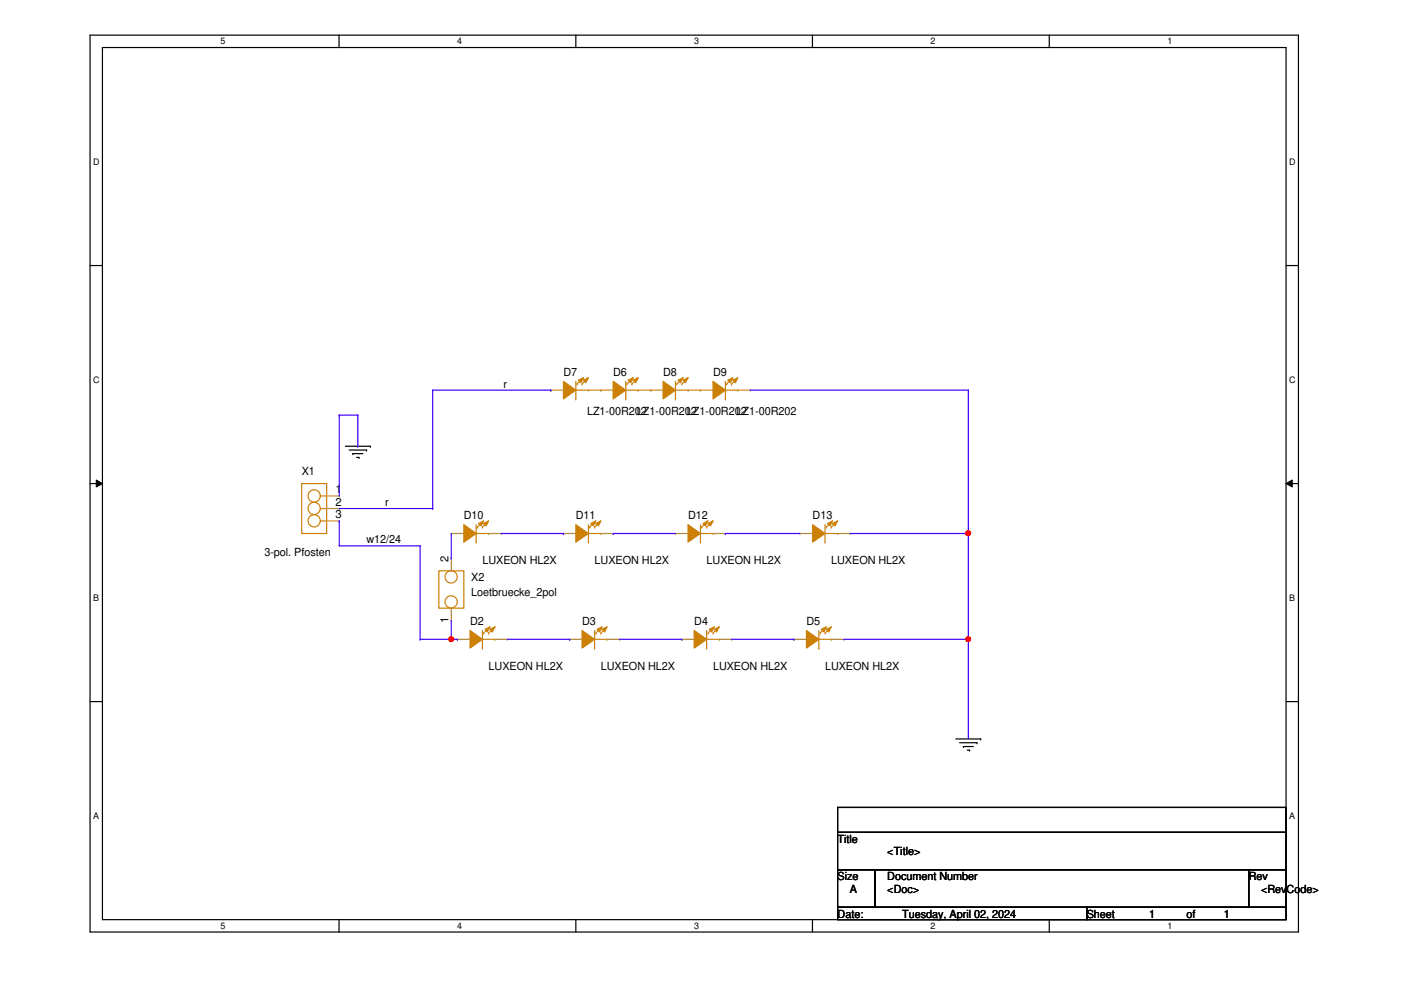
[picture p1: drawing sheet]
<svg xmlns="http://www.w3.org/2000/svg" width="297mm" height="210mm" viewBox="0 0 297 210" stroke-linecap="round" stroke-linejoin="round" font-family="sans-serif">
<path d="M19.1 7.5h256.2v190.1h-256.2zM21.7 10.1h251v184.9h-251z" fill="none" stroke="#000" stroke-width=".25"/>
<g fill="#fff">
<path d="M46.8 7.7h1v2.1h-1z"/>
<path d="M46.8 195.2h1v2.2h-1z"/>
</g>
<path d="M71.9 7.5v2.6M71.9 195v2.6" fill="none" stroke="#000" stroke-width=".25"/>
<g fill="#fff">
<path d="M96.9 7.7h1.1v2.1h-1.1z"/>
<path d="M96.9 195.2h1.1v2.2h-1.1z"/>
</g>
<path d="M122.1 7.5v2.6M122.1 195v2.6" fill="none" stroke="#000" stroke-width=".25"/>
<g fill="#fff">
<path d="M147.2 7.7h1v2.1h-1z"/>
<path d="M147.2 195.2h1v2.2h-1z"/>
</g>
<path d="M172.3 7.5v2.6M172.3 195v2.6" fill="none" stroke="#000" stroke-width=".25"/>
<g fill="#fff">
<path d="M197.3 7.7h1v2.1h-1z"/>
<path d="M197.3 195.2h1v2.2h-1z"/>
</g>
<path d="M222.5 7.5v2.6M222.5 195v2.6" fill="none" stroke="#000" stroke-width=".25"/>
<g fill="#fff">
<path d="M247.5 7.7h1v2.1h-1z"/>
<path d="M247.5 195.2h1v2.2h-1z"/>
<path d="M19.8 33.2h1.3v2.1h-1.3z"/>
<path d="M273.3 33.2h1.4v2.1h-1.4z"/>
<path d="M19.8 79.4h1.3v2.1h-1.3z"/>
<path d="M273.3 79.4h1.4v2.1h-1.4z"/>
</g>
<path d="M19.1 56.3h2.6M272.7 56.3h2.6" fill="none" stroke="#000" stroke-width=".25"/>
<g fill="#fff">
<path d="M19.8 125.6h1.2v2.2h-1.2z"/>
<path d="M273.3 125.6h1.3v2.2h-1.3z"/>
</g>
<path d="M19.1 102.5h2.6M272.7 102.5h2.6" fill="none" stroke="#000" stroke-width=".25"/>
<path d="M20.4 101.8l1.3 .7-1.3 .8zM272.7 102.5l1.3-.7v1.5z" fill="#000"/>
<path d="M20.4 101.8l1.3 .7-1.3 .8zM272.7 102.5l1.3-.7v1.5z" fill="none" stroke="#000" stroke-width=".21"/>
<g fill="#fff">
<path d="M19.8 171.9h1.2v2.1h-1.2z"/>
<path d="M273.3 171.9h1.3v2.1h-1.3z"/>
</g>
<g fill="none" stroke="#000" stroke-width=".25">
<path d="M73.2 94.6h5.3M74 95.4h3.7M74.8 96.2h.1M74.8 96.2h2.1M75.6 97h.5M76.1 97h.1M77.7 95.4h.1M78.5 94.6h.1M19.1 148.8h2.6M202.6 156.7h5.3M203.5 157.5h3.6M204.3 158.3h.1"/>
<path d="M204.3 158.3h2.1M205.1 159h.5M205.6 159h.1M207.1 157.5h.1M207.9 156.7h.1M272.7 148.8h2.6M177.6 171.2h95.1v5.3h-95.1zM177.6 176.5h95.1v7.9h-95.1zM177.6 184.4h7.9v8h-7.9zM177.6 192.4h52.8v2.6h-52.8zM185.5 184.4h79.3v8h-79.3zM230.4 192.4h42.3v2.6h-42.3z"/>
<path d="M264.8 184.4h7.9v8h-7.9z"/>
</g>
<path d="M101 114.9h.1M101 111.3v3.6M101 113.1h2.6M101.2 111.8h.1M102.3 111.8h.1M102.5 110.4l-1.3 1.4M103.6 113.1h.1M103.6 110.4l-1.3 1.4" fill="none" stroke="#cc8006" stroke-width=".25"/>
<path d="M98.3 111.3l2.7 1.8-2.7 1.8z" fill-rule="evenodd" fill="#cc8006"/>
<path d="M98.3 111.3l2.7 1.8-2.7 1.8z" fill="none" stroke="#cc8006" stroke-width=".25"/>
<path d="M101.5 111l1-.6-.5 1.1z" fill-rule="evenodd" fill="#cc8006"/>
<path d="M101.5 111l1-.6-.5 1.1z" fill="none" stroke="#cc8006" stroke-width=".25"/>
<path d="M102.5 111l1.1-.6-.5 1.1z" fill-rule="evenodd" fill="#cc8006"/>
<path d="M122.1 84.6h.1M122.1 80.9v3.7M122.1 82.7h2.7M122.3 81.4h.1M123.4 81.4h.1M123.7 80.1l-1.4 1.3M124.8 82.7h.1M124.8 80.1l-1.4 1.3M102.5 111l1.1-.6-.5 1.1z" fill="none" stroke="#cc8006" stroke-width=".25"/>
<path d="M95.7 113.1h.1M95.7 113.1h2.6M103.6 113.1h2.7M106.3 113.1h.1" fill="none" stroke="#a84" stroke-width=".25"/>
<path d="M119.5 80.9l2.6 1.8-2.6 1.9z" fill-rule="evenodd" fill="#cc8006"/>
<path d="M119.5 80.9l2.6 1.8-2.6 1.9z" fill="none" stroke="#cc8006" stroke-width=".25"/>
<path d="M122.6 80.6l1.1-.5-.6 1.1z" fill-rule="evenodd" fill="#cc8006"/>
<path d="M122.6 80.6l1.1-.5-.6 1.1z" fill="none" stroke="#cc8006" stroke-width=".25"/>
<path d="M123.7 80.6l1.1-.5-.6 1.1z" fill-rule="evenodd" fill="#cc8006"/>
<path d="M123.7 80.6l1.1-.5-.6 1.1zM143.2 84.6h.1M143.2 80.9v3.7M143.2 82.7h2.7M143.5 81.4h.1M144.6 81.4h.1M144.8 80.1l-1.3 1.3M145.9 82.7h.1M145.9 80.1l-1.3 1.3" fill="none" stroke="#cc8006" stroke-width=".25"/>
<path d="M116.8 82.7h.1M116.8 82.7h2.7M124.8 82.7h2.6M127.4 82.7h.1" fill="none" stroke="#a84" stroke-width=".25"/>
<path d="M140.6 80.9l2.6 1.8-2.6 1.9z" fill-rule="evenodd" fill="#cc8006"/>
<path d="M140.6 80.9l2.6 1.8-2.6 1.9z" fill="none" stroke="#cc8006" stroke-width=".25"/>
<path d="M143.8 80.6l1-.5-.5 1.1z" fill-rule="evenodd" fill="#cc8006"/>
<path d="M143.8 80.6l1-.5-.5 1.1z" fill="none" stroke="#cc8006" stroke-width=".25"/>
<path d="M144.8 80.6l1.1-.5-.6 1.1z" fill-rule="evenodd" fill="#cc8006"/>
<path d="M144.8 80.6l1.1-.5-.6 1.1zM124.8 114.9h.1M124.8 111.3v3.6M124.8 113.1h2.6M125 111.8h.1M126.1 111.8h.1M126.3 110.4l-1.3 1.4M127.4 113.1h.1M127.4 110.4l-1.3 1.4" fill="none" stroke="#cc8006" stroke-width=".25"/>
<path d="M138 82.7h.1M138 82.7h2.6M145.9 82.7h2.6M148.5 82.7h.1" fill="none" stroke="#a84" stroke-width=".25"/>
<path d="M122.1 111.3l2.7 1.8-2.7 1.8z" fill-rule="evenodd" fill="#cc8006"/>
<path d="M122.1 111.3l2.7 1.8-2.7 1.8z" fill="none" stroke="#cc8006" stroke-width=".25"/>
<path d="M125.3 111l1-.6-.5 1.1z" fill-rule="evenodd" fill="#cc8006"/>
<path d="M125.3 111l1-.6-.5 1.1z" fill="none" stroke="#cc8006" stroke-width=".25"/>
<path d="M126.3 111l1.1-.6-.5 1.1z" fill-rule="evenodd" fill="#cc8006"/>
<path d="M126.3 111l1.1-.6-.5 1.1zM148.5 114.9h.1M148.5 111.3v3.6M148.5 113.1h2.7M148.8 111.8h.1M149.8 111.8h.1M150.1 110.4l-1.3 1.4M151.2 113.1h.1M151.2 110.4l-1.4 1.4" fill="none" stroke="#cc8006" stroke-width=".25"/>
<path d="M119.5 113.1h.1M119.5 113.1h2.6M127.4 113.1h2.6M130 113.1h.1" fill="none" stroke="#a84" stroke-width=".25"/>
<path d="M145.9 111.3l2.6 1.8-2.6 1.8z" fill-rule="evenodd" fill="#cc8006"/>
<path d="M145.9 111.3l2.6 1.8-2.6 1.8z" fill="none" stroke="#cc8006" stroke-width=".25"/>
<path d="M149.1 111l1-.6-.5 1.1z" fill-rule="evenodd" fill="#cc8006"/>
<path d="M149.1 111l1-.6-.5 1.1z" fill="none" stroke="#cc8006" stroke-width=".25"/>
<path d="M150.1 111l1.1-.6-.6 1.1z" fill-rule="evenodd" fill="#cc8006"/>
<path d="M150.1 111l1.1-.6-.6 1.1zM102.3 137.4h.1M102.3 133.7v3.7M102.3 135.6h2.6M102.5 134.2h.1M103.6 134.2h.1M103.9 132.9l-1.4 1.3M104.9 135.6h.1M104.9 132.9l-1.3 1.3" fill="none" stroke="#cc8006" stroke-width=".25"/>
<path d="M143.2 113.1h.1M143.2 113.1h2.7M151.2 113.1h2.6M153.8 113.1h.1" fill="none" stroke="#a84" stroke-width=".25"/>
<path d="M99.7 133.7l2.6 1.9-2.6 1.8z" fill-rule="evenodd" fill="#cc8006"/>
<path d="M99.7 133.7l2.6 1.9-2.6 1.8z" fill="none" stroke="#cc8006" stroke-width=".25"/>
<path d="M102.8 133.4l1.1-.5-.6 1.1z" fill-rule="evenodd" fill="#cc8006"/>
<path d="M102.8 133.4l1.1-.5-.6 1.1z" fill="none" stroke="#cc8006" stroke-width=".25"/>
<path d="M103.9 133.4l1-.5-.5 1.1z" fill-rule="evenodd" fill="#cc8006"/>
<path d="M153.8 84.6h.1M153.8 80.9v3.7M153.8 82.7h2.6M154.1 81.4h.1M155.1 81.4h.1M155.4 80.1l-1.3 1.3M156.4 82.7h.1M156.4 80.1l-1.3 1.3M103.9 133.4l1-.5-.5 1.1z" fill="none" stroke="#cc8006" stroke-width=".25"/>
<path d="M97 135.6h.1M97 135.6h2.7M104.9 135.6h2.7M107.6 135.6h.1" fill="none" stroke="#a84" stroke-width=".25"/>
<path d="M151.2 80.9l2.6 1.8-2.6 1.9z" fill-rule="evenodd" fill="#cc8006"/>
<path d="M151.2 80.9l2.6 1.8-2.6 1.9z" fill="none" stroke="#cc8006" stroke-width=".25"/>
<path d="M154.3 80.6l1.1-.5-.5 1.1z" fill-rule="evenodd" fill="#cc8006"/>
<path d="M154.3 80.6l1.1-.5-.5 1.1z" fill="none" stroke="#cc8006" stroke-width=".25"/>
<path d="M155.4 80.6l1-.5-.5 1.1z" fill-rule="evenodd" fill="#cc8006"/>
<path d="M155.4 80.6l1-.5-.5 1.1zM174.9 114.9h.1M174.9 111.3v3.6M174.9 113.1h2.7M175.2 111.8h.1M176.2 111.8h.1M176.5 110.4l-1.3 1.4M177.6 113.1h.1M177.6 110.4l-1.4 1.4" fill="none" stroke="#cc8006" stroke-width=".25"/>
<path d="M148.5 82.7h.1M148.5 82.7h2.7M156.4 82.7h2.7M159.1 82.7h.1" fill="none" stroke="#a84" stroke-width=".25"/>
<path d="M172.3 111.3l2.6 1.8-2.6 1.8z" fill-rule="evenodd" fill="#cc8006"/>
<path d="M172.3 111.3l2.6 1.8-2.6 1.8z" fill="none" stroke="#cc8006" stroke-width=".25"/>
<path d="M175.5 111l1-.6-.5 1.1z" fill-rule="evenodd" fill="#cc8006"/>
<path d="M175.5 111l1-.6-.5 1.1z" fill="none" stroke="#cc8006" stroke-width=".25"/>
<path d="M176.5 111l1.1-.6-.6 1.1z" fill-rule="evenodd" fill="#cc8006"/>
<path d="M176.5 111l1.1-.6-.6 1.1zM126.1 137.4h.1M126.1 133.7v3.7M126.1 135.6h2.6M126.3 134.2h.1M127.4 134.2h.1M127.6 132.9l-1.3 1.3M128.7 135.6h.1M128.7 132.9l-1.3 1.3" fill="none" stroke="#cc8006" stroke-width=".25"/>
<path d="M169.6 113.1h.1M169.6 113.1h2.7M177.6 113.1h2.6M180.2 113.1h.1" fill="none" stroke="#a84" stroke-width=".25"/>
<path d="M123.4 133.7l2.7 1.9-2.7 1.8z" fill-rule="evenodd" fill="#cc8006"/>
<path d="M123.4 133.7l2.7 1.9-2.7 1.8z" fill="none" stroke="#cc8006" stroke-width=".25"/>
<path d="M126.6 133.4l1-.5-.5 1.1z" fill-rule="evenodd" fill="#cc8006"/>
<path d="M126.6 133.4l1-.5-.5 1.1z" fill="none" stroke="#cc8006" stroke-width=".25"/>
<path d="M127.6 133.4l1.1-.5-.5 1.1z" fill-rule="evenodd" fill="#cc8006"/>
<path d="M127.6 133.4l1.1-.5-.5 1.1zM149.8 137.4h.1M149.8 133.7v3.7M149.8 135.6h2.7M150.1 134.2h.1M151.2 134.2h.1M151.4 132.9l-1.3 1.3M152.5 135.6h.1M152.5 132.9l-1.3 1.3" fill="none" stroke="#cc8006" stroke-width=".25"/>
<path d="M120.8 135.6h.1M120.8 135.6h2.6M128.7 135.6h2.7M131.4 135.6h.1" fill="none" stroke="#a84" stroke-width=".25"/>
<path d="M147.2 133.7l2.6 1.9-2.6 1.8z" fill-rule="evenodd" fill="#cc8006"/>
<path d="M147.2 133.7l2.6 1.9-2.6 1.8z" fill="none" stroke="#cc8006" stroke-width=".25"/>
<path d="M150.4 133.4l1-.5-.5 1.1z" fill-rule="evenodd" fill="#cc8006"/>
<path d="M150.4 133.4l1-.5-.5 1.1z" fill="none" stroke="#cc8006" stroke-width=".25"/>
<path d="M151.4 133.4l1.1-.5-.6 1.1z" fill-rule="evenodd" fill="#cc8006"/>
<path d="M132.7 84.6h.1M132.7 80.9v3.7M132.7 82.7h2.6M132.9 81.4h.1M134 81.4h.1M134.2 80.1l-1.3 1.3M135.3 82.7h.1M135.3 80.1l-1.3 1.3M151.4 133.4l1.1-.5-.6 1.1z" fill="none" stroke="#cc8006" stroke-width=".25"/>
<path d="M144.6 135.6h.1M144.6 135.6h2.6M152.5 135.6h2.6M155.1 135.6h.1" fill="none" stroke="#a84" stroke-width=".25"/>
<path d="M130 80.9l2.7 1.8-2.7 1.9z" fill-rule="evenodd" fill="#cc8006"/>
<path d="M130 80.9l2.7 1.8-2.7 1.9z" fill="none" stroke="#cc8006" stroke-width=".25"/>
<path d="M133.2 80.6l1-.5-.5 1.1z" fill-rule="evenodd" fill="#cc8006"/>
<path d="M133.2 80.6l1-.5-.5 1.1z" fill="none" stroke="#cc8006" stroke-width=".25"/>
<path d="M134.2 80.6l1.1-.5-.5 1.1z" fill-rule="evenodd" fill="#cc8006"/>
<path d="M134.2 80.6l1.1-.5-.5 1.1zM173.6 137.4h.1M173.6 133.7v3.7M173.6 135.6h2.6M173.9 134.2h.1M174.9 134.2h.1M175.2 132.9l-1.3 1.3M176.2 135.6h.1M176.2 132.9l-1.3 1.3" fill="none" stroke="#cc8006" stroke-width=".25"/>
<path d="M127.4 82.7h.1M127.4 82.7h2.6M135.3 82.7h2.7M138 82.7h.1" fill="none" stroke="#a84" stroke-width=".25"/>
<path d="M171 133.7l2.6 1.9-2.6 1.8z" fill-rule="evenodd" fill="#cc8006"/>
<path d="M171 133.7l2.6 1.9-2.6 1.8z" fill="none" stroke="#cc8006" stroke-width=".25"/>
<path d="M174.1 133.4l1.1-.5-.5 1.1z" fill-rule="evenodd" fill="#cc8006"/>
<path d="M174.1 133.4l1.1-.5-.5 1.1z" fill="none" stroke="#cc8006" stroke-width=".25"/>
<path d="M175.2 133.4l1-.5-.5 1.1z" fill-rule="evenodd" fill="#cc8006"/>
<g fill="none" stroke="#cc8006" stroke-width=".25">
<path d="M64 102.5h5.3v10.6h-5.3zM67.9 107.8h.1M67.9 105.2h.1M67.9 110.4h.1M67.9 107.8h1.4M67.9 105.2h1.4M67.9 110.4h1.4M93 121h5.3v7.9h-5.3zM175.2 133.4l1-.5-.5 1.1z"/>
<circle cx="66.6" cy="105.1" r="1.31"/>
<circle cx="66.6" cy="107.8" r="1.3"/>
<circle cx="66.6" cy="110.4" r="1.3"/>
<circle cx="95.6" cy="127.6" r="1.3"/>
<circle cx="95.6" cy="122.3" r="1.3"/>
</g>
<g fill="none" stroke="#a84" stroke-width=".25">
<path d="M69.3 105.2h2.6M69.3 107.8h2.6M69.3 110.4h2.6M71.9 105.2h.1M71.9 107.8h.1M71.9 110.4h.1M95.7 118.4h.1M95.7 118.4v2.6M95.7 131.6h.1M95.7 128.9v2.7M168.3 135.6h.1M168.3 135.6h2.7"/>
<path d="M176.2 135.6h2.7M178.9 135.6h.1"/>
</g>
<path d="M205.3 82.7v30.4M205.3 113.1h.1" fill="none" stroke="#4200ff" stroke-width=".25"/>
<circle cx="205.3" cy="113.1" r=".51" fill="#f00"/>
<circle cx="205.3" cy="113.1" r=".51" fill="none" stroke="#f00" stroke-width=".25"/>
<g fill="none" stroke="#4200ff" stroke-width=".25">
<path d="M91.7 82.7h.1M91.7 82.7h25.1M91.7 82.7v25.1M116.8 82.7h.1M159.1 82.7h46.2M205.3 82.7h.1M71.9 110.4h.1M71.9 110.4v5.3h17.2M89.1 115.7h.1M89.1 115.7v19.9M89.1 135.6h.1M89.1 135.6h6.6"/>
<path d="M95.7 135.6h.1"/>
</g>
<circle cx="95.7" cy="135.5" r=".5" fill="#f00"/>
<circle cx="95.7" cy="135.5" r=".5" fill="none" stroke="#f00" stroke-width=".25"/>
<g fill="none" stroke="#4200ff" stroke-width=".25">
<path d="M71.9 88h.1M71.9 88v17.2M71.9 88h4M75.9 88h.1M75.9 94.6h.1M75.9 88v6.6M71.9 107.8h19.8M91.7 107.8h.1M106.3 113.1h13.2M119.5 113.1h.1M130 113.1h.1M130 113.1h13.2"/>
<path d="M153.8 113.1h.1M153.8 113.1h15.8M180.2 113.1h25.1M205.3 113.1h.1M205.3 113.1v43.6M107.6 135.6h13.2M120.8 135.6h.1M131.4 135.6h13.2M144.6 135.6h.1M155.1 135.6h13.2M168.3 135.6h.1M178.9 135.6h26.4"/>
<path d="M205.3 135.6h.1"/>
</g>
<circle cx="205.3" cy="135.5" r=".5" fill="#f00"/>
<circle cx="205.3" cy="135.5" r=".5" fill="none" stroke="#f00" stroke-width=".25"/>
<path d="M95.7 118.4h.1M95.7 113.1v5.3M95.7 135.6h.1M95.7 131.6v4M95.7 135.6h1.3M97 135.6h.1" fill="none" stroke="#4200ff" stroke-width=".25"/>
<circle cx="205.3" cy="113.1" r=".51" fill="#f00"/>
<circle cx="205.3" cy="113.1" r=".51" fill="none" stroke="#f00" stroke-width=".25"/>
<circle cx="95.7" cy="135.5" r=".5" fill="#f00"/>
<circle cx="95.7" cy="135.5" r=".5" fill="none" stroke="#f00" stroke-width=".25"/>
<circle cx="205.3" cy="135.5" r=".5" fill="#f00"/>
<circle cx="205.3" cy="135.5" r=".5" fill="none" stroke="#f00" stroke-width=".25"/>
<g font-size="2.4">
<text x="106.8" y="82.2">r</text>
<text x="119.5" y="79.6">D7</text>
<text x="130" y="79.6">D6</text>
<text x="140.6" y="79.6">D8</text>
<text x="151.2" y="79.6">D9</text>
<text x="124.5" y="88.1">LZ1-00R202</text>
<text x="135" y="88.1">LZ1-00R202</text>
<text x="145.6" y="88.1">LZ1-00R202</text>
<text x="156.2" y="88.1">LZ1-00R202</text>
<text x="64" y="100.8">X1</text>
<text x="71.1" y="104.6">1</text>
<text x="71.1" y="107.3">2</text>
<text x="81.7" y="107.3">r</text>
<text x="71.1" y="109.9">3</text>
<text x="98.3" y="110">D10</text>
<text x="122.1" y="110">D11</text>
<text x="145.9" y="110">D12</text>
<text x="172.3" y="110">D13</text>
<text x="56" y="117.9">3-pol. Pfosten</text>
<text x="77.7" y="115.2">w12/24</text>
<text x="95.1" y="119.2" transform="rotate(-90 95.1 119.2)">2</text>
<text x="102.3" y="119.5">LUXEON HL2X</text>
<text x="126.1" y="119.5">LUXEON HL2X</text>
<text x="149.8" y="119.5">LUXEON HL2X</text>
<text x="176.2" y="119.5">LUXEON HL2X</text>
<text x="99.9" y="123.2">X2</text>
<text x="99.9" y="126.4">Loetbruecke_2pol</text>
<text x="95.1" y="132.2" transform="rotate(-90 95.1 132.2)">1</text>
<text x="99.7" y="132.5">D2</text>
<text x="123.4" y="132.5">D3</text>
<text x="147.2" y="132.5">D4</text>
<text x="171" y="132.5">D5</text>
<text x="103.6" y="142">LUXEON HL2X</text>
<text x="127.4" y="142">LUXEON HL2X</text>
<text x="151.2" y="142">LUXEON HL2X</text>
<text x="174.9" y="142">LUXEON HL2X</text>
<text x="177.6" y="178.7">Title</text>
<text x="188.1" y="181.4">&lt;Title&gt;</text>
<text x="177.6" y="186.6">Size</text>
<text x="180.2" y="189.3">A</text>
<text x="188.1" y="186.6">Document Number</text>
<text x="188.1" y="189.3">&lt;Doc&gt;</text>
<text x="264.8" y="186.6">Rev</text>
<text x="267.4" y="189.3">&lt;RevCode&gt;</text>
<text x="177.6" y="194.6">Date:</text>
<text x="191.3" y="194.6">Tuesday, April 02, 2024</text>
<text x="230.4" y="194.6">Sheet</text>
<text x="243.6" y="194.6">1</text>
<text x="251.5" y="194.6">of</text>
<text x="259.5" y="194.6">1</text>
</g>
<g font-size="1.9">
<text x="46.8" y="9.4">5</text>
<text x="96.9" y="9.4">4</text>
<text x="147.2" y="9.4">3</text>
<text x="197.3" y="9.4">2</text>
<text x="247.5" y="9.4">1</text>
<text x="19.8" y="34.9">D</text>
<text x="273.3" y="34.9">D</text>
<text x="19.8" y="81.1">C</text>
<text x="273.3" y="81.1">C</text>
<text x="19.8" y="127.3">B</text>
<text x="273.3" y="127.3">B</text>
<text x="19.8" y="173.6">A</text>
<text x="273.3" y="173.6">A</text>
<text x="46.8" y="196.9">5</text>
<text x="96.9" y="196.9">4</text>
<text x="147.2" y="196.9">3</text>
<text x="197.3" y="196.9">2</text>
<text x="247.5" y="196.9">1</text>
</g>
</svg>
